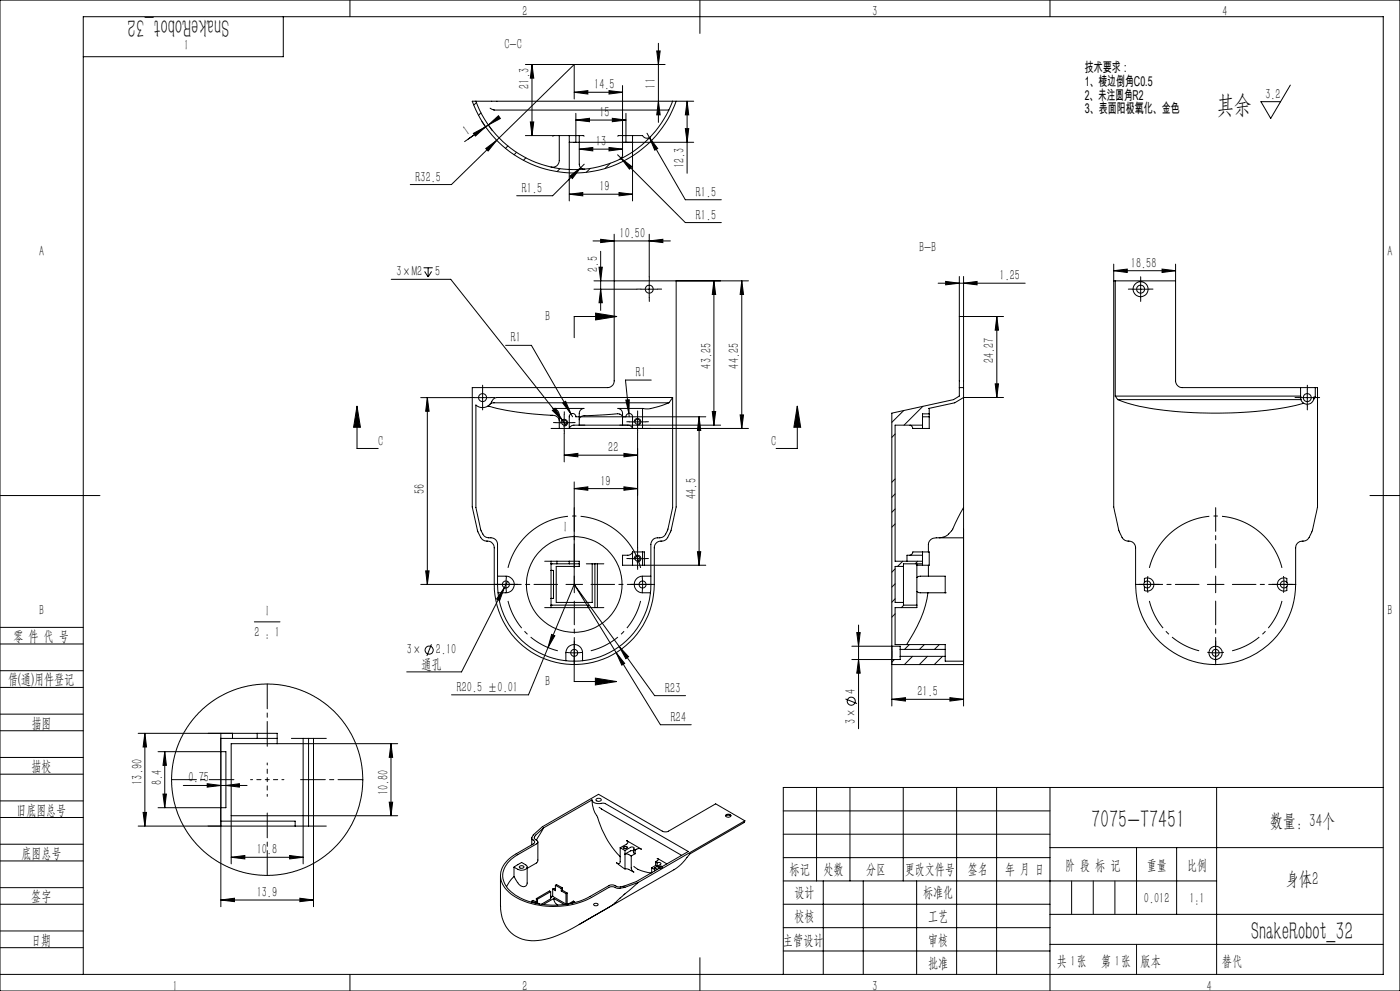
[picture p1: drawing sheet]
<svg xmlns="http://www.w3.org/2000/svg" width="420mm" height="297mm" viewBox="0 0 420 297" stroke-linecap="round" stroke-linejoin="round" font-family="sans-serif">
<g fill="none" stroke="#000" stroke-width=".3">
<path d="M0 0h420v297h-420zM85 5v12h-60M105 0v5M157.6 19.3h41.9M159.6 19.3l.5 4.1h-1zM159.6 19.3v21.3M197 15.3h1l-.5 4zM197.5 13v23.7M210 0v10M315 0v5M142 40l3.7-2-3.1 2.8zM142.8 30.3a31.5 31.5 0 0 0 29.5 20.5 31.5 31.5 0 0 0 29.5-20.5"/>
<path d="M142.8 30.3h-1.1a32.5 32.5 0 0 0 30.6 21.6 32.5 32.5 0 0 0 30.5-21.6M142.8 30.3h65.3M142.9 30.8l-.8 .7M144.3 33.8l-.8 .8M144.5 36.4l1.2 1.6M146.5 37.5l3-2.8 .6 .8zM146.5 37.5l1.1 1.6M146.5 37.5l-7.1 4.9M146.5 37.5l-.8 .5M147 32.4l1.3 .6h52.4M159.1 36.5h1l-.5 4.1zM172.3 27.7l4.1-.5v1z"/>
<path d="M172.3 29.7v-10.4l-36.9 36h-12.3M172.3 27.7h14.5M172.8 36l4-.5v1zM172.8 34v8.6M172.8 36h15M182.7 27.2l4.1 .5-4.1 .5zM183.7 35.5l4.1 .5-4.1 .5zM186.8 25.6v21.1M187.8 34v8.6M194.1 39.9l.7 1.3M197.5 30.3l.5 4.1h-1zM205.6 38.6h1l-.5 4z"/>
<path d="M206.1 30.3l.5 4.1h-1zM206.1 30.3v21.6M387.1 25.5l-5.9 10-2.9-5h5.9M145.7 44.5l3.3-2.5-2.6 3.3zM152.4 43.7l-.7 .7M154.9 45.6l-.7 .8M157.6 40.6h8.5M157.8 47.3l-.8 .7M166.1 40.6l-.3 .2M166.1 40.6h1.7M167.8 40.6v7.5a1.97 1.97 0 0 1-2.5 2M167.8 40.6h3"/>
<path d="M168 50.5l-.9 .9M170.8 58.2l4-.5v1zM170.8 58.2h19M170.8 42.6h37.3M170.8 40.6h3M170.8 40.6v19.6M171 52.8l3.2-2.5-2.5 3.2zM173.8 44.7l4-.5v1zM173.8 40.6v8.6a1.51 1.51 0 0 0 1.6 1.5M173.8 40.6l1.5 .2M173.8 44.7h13M175.3 49.2l-9.5 9.5h-10.8"/>
<path d="M177.1 50.5l-1.2 1.1M182.7 44.2l4.1 .5-4.1 .5zM183.1 48.9l-1.6 1.6M185.3 46.4l20.3 20.3h10.8M185.7 57.7l4.1 .5-4.1 .5zM186.3 47.4l3.3 2.5-.8 .8zM186.8 46.4a1.45 1.45 0 0 1-.9 1.3M188.3 42.6h1.5M189.8 40.6h3a1.52 1.52 0 0 0 2.4 .4M189.8 40.6l-4.5 .2M189.8 40.6v19.6M194.8 41.2l2.5 3.3-.9 .5z"/>
<path d="M194.8 41.2l10.8 18.7h10.8M177.9 72.2h23.2M180.2 75.3v17.7M180.2 71.7l4.1 .5-4.1 .5zM184.3 70.2v44a1.99 1.99 0 0 1-2 2h-40.6v35.7l1.5 7.1 1 2.1a2.37 2.37 0 0 0 2.4 1.1l1.1 .6 .5 1 .1 11.4a24 24 0 0 0 24 24 24 24 0 0 0 24-24v-11a2.24 2.24 0 0 1 2.8-2.1l.9-.6 1.2-2.2 1.6-7.4v-67.7M194.8 72.2l4.1-.5v1zM194.8 70.2v12.8M334.1 79.2v72.7l.7 3.3a12.4 12.4 0 0 0 2.3 6.4l1.4 .6a2.03 2.03 0 0 1 2.2 2v11a24 24 0 0 0 24 24 24 24 0 0 0 24-24v-11a2.06 2.06 0 0 1 2.1-2 2.11 2.11 0 0 0 2.2-1.7l.3-.6a12.9 12.9 0 0 0 1.2-4.7l.8-3.3v-35.7h-.7M352.7 79.2v35a2.05 2.05 0 0 0 2 2h39.9M117.4 83.7h17.8l33.5 42.2M127.1 80.3h2.7M127.4 81.3l1 1.7"/>
<path d="M128.4 80.3v2.7M129.5 81.3l-1.1 1.7M178.2 86.7h12.9M178.2 84.2h46.3M178.7 93.8l6.3 1.1-6.3 1zM179.7 80.1h1l-.5 4.1zM180.2 86.7l.5 4h-1zM185 94.9h-12.7v6.3M192.3 86.7h5M194.8 84.2v5M214.2 84.2l.5 4.1h-1zM214.2 84.2v43.2"/>
<path d="M222.5 84.2l.6 4.1h-1.1zM222.5 84.2v44.2M281.4 84.9h26.2M283.7 84.3l4.1 .6-4.1 .5zM287.8 82.9v33.3M289.1 84.9l4-.6v1.1zM289.1 82.9v33.3M299 94.9l.5 4.1h-.9zM299 94.9v24.2M301.1 94.9h-13.3M334.1 81.1l4.1-.5v1.1zM334.1 81.1h18.6"/>
<path d="M334.1 84.2h.5M334.6 84.2h18.1M334.6 84.2v34.5M339.7 86.7h5M342.2 84.2v5M348.6 80.6l4.1 .5-4.1 .6zM126.2 119.2h14.9M128.2 119.2l.5 4.1h-1zM128.2 119.2v56M142.3 119.2h5M144.8 116.7v5M151.7 103.5h7.7l11.9 20.5"/>
<path d="M187.7 119.9l1.1-.1-.1 4.1zM195.4 113.9h-7.8l1.1 10M201.8 119.1v33l-1.5 6.6-.6 1.4a2.51 2.51 0 0 1-2.8 1.1l-1 .5-.6 1.1v12.4a23 23 0 0 1-23 23 23 23 0 0 1-23-23M201.8 119.1h-52.7a1.98 1.98 0 0 0-1.8 1.7 3 3 0 0 1-4.5 .6v30.7l1.4 6.6 .7 1.4a2.45 2.45 0 0 0 2.8 1.1l1 .5 .5 1.1 .1 12.4M201.8 119.1l-1.1 1.6M287.8 116.2v2.5l-1.7 1.1-18.6 4v87.8M287.8 116.2h1.3M289.1 116.2v95.4M298.6 115h.9l-.5 4.1zM301.1 119.1h-12l-2.7 1.6-7.8 1.7 .2 1.6M334.6 118.7l.8 1.1M334.6 118.7h55.6"/>
<path d="M335.4 119.8a70.1 70.1 0 0 0 22.7 3.9 111.7 111.7 0 0 0 33-2.8M335.4 119.8h54.9M389.7 119.2h5M390.2 119h.1M390.2 119v.2M390.2 119.2h.1M390.2 119.2l.1 .6M390.2 116.2v2.8M390.3 119.8l.8 1.1M392.2 116.7v5M394.1 119.6a1.98 1.98 0 0 1-3 1.3M394.2 119.2h.1"/>
<path d="M394.2 119.2l-.1 .4M394.6 119l-.5 .6M394.6 119l-.4 .2M394.6 116.2v2.8M107.1 121.7l1 6.4h-2zM107.1 121.7v12.7h6.4M146.2 121.8l.1-.1a103.2 103.2 0 0 0 20.1 2.9l.9 .4 .5 1.1M165.3 128.4h2.5M165.7 123l.8-.6 2.2 3.5zM165.8 122.4h.3M166.1 122.4a2.11 2.11 0 0 1 1.7 2v4M166.1 122.4h8.9"/>
<path d="M166.8 126.7h5M168.3 126.9a.99 .99 0 0 1 .9-1.2 .99 .99 0 0 1 1.1 1.1 .99 .99 0 0 1-1.3 .8M168.7 125.9l1.2 1.6M168.8 120.8l.9-.5 1.6 3.7zM169.3 124.2v4.9M169.3 136.4l4.1-.5v1zM169.3 129.9v8.5M169.3 136.4h22M171.3 124l.5 .9M175 122.4l-.8 .4-.4 .8v3.8h1.6M175 122.4h.3M185.3 122.4h.3"/>
<path d="M185.6 122.4l.7 .4 .5 1.1v3.5h-.9M185.6 122.4h7.2M186.8 125.2a1.3 1.3 0 0 0-1.5-1.2l-10 .6a1.4 1.4 0 0 0-1.5 1.2M187.2 135.9l4.1 .5-4.1 .5zM187.8 124.9a.99 .99 0 0 1 1-1 .99 .99 0 0 1 1 1v3.5a1.49 1.49 0 0 0-1.5-1M188.7 123.9l.1 1M188.8 126.4h5M190.3 126.7a1.01 1.01 0 0 1 .9-1.3 1.01 1.01 0 0 1 1.1 1.1 1.01 1.01 0 0 1-1.3 .9M191.3 123.9v5M191.3 129.7v34.5M192.8 122.4v6h2.4M200.7 120.7l-.9 .4a12.5 12.5 0 0 1-6.3 1.4l-.7-.1"/>
<path d="M200.7 120.7h-52.6l-1.1 .4M209.7 124.9l.5 4.1h-1zM209.7 124.9v44.5M211.7 124.9h-38.9a.99 .99 0 0 0-1-1 .99 .99 0 0 0-1 1v3.5a1.49 1.49 0 0 1 1.4-1h44M213.7 123.3h1l-.5 4.1zM222 124.4h1.1l-.6 4zM224.5 128.4h-56.7M239.2 121.7l1 6.4h-2zM239.2 121.7v12.7h-6.4M268.5 130.1l-1 1M271.1 123l-3.6 3.6M276.8 127.4v1"/>
<path d="M276.8 127.4h-8.3v40.8h8.3M276.8 124.9h2M276.9 121.8l-5.7 5.6M278.8 124.9v3.5h-4.9l-.4-.7-.5-.3M278.8 124v.9M278.8 124h-2v3.4M0 148.5h30M172.3 146.4l4.1-.5v1zM172.3 144.4v30.8M172.3 146.4h19M187.2 145.9l4.1 .5-4.1 .5zM268.5 143.5l-1 1"/>
<path d="M268.5 148l-1 1M268.5 152.5l-1 1M268.5 157l-1 1M289.1 152.1l-2.5 4.7a7.5 7.5 0 0 1-2.7 3.8l-2.1 .6M289.1 158.6v.5M411 148.5h9M126.2 175.2h23.1M127.7 171.1h1l-.5 4.1zM149.3 172.7h2.5a2.49 2.49 0 0 1 2.5 2.5 2.49 2.49 0 0 1-2.5 2.5h-2.4M151.3 176.1l-1.4 3.9-.9-.5zM152.3 174.2l-13.8 27.2h-16.5M163.4 168.2h1.9"/>
<path d="M165.3 179.3h.1M165.3 171h.1M165.3 169h.1M165.3 168.2h8.5v1.6h-6.9v10.7h10.8v-11.5M165.3 169h8.5M165.3 168.2v13.9M165.3 171h.8v8.3h-.8M167.1 168.2v.8M170.8 168.2v.8M172.3 175.2l-13.8 33h-23M172.3 175.2l25.8 42h9.3M172.3 175.2l13.5 18.6"/>
<path d="M175.9 169h1.8M177.7 169h1.5M178.5 169v13.1M179.2 169h2M179.2 169v13.1M188.8 167.4h5M189.8 165.4a1.37 1.37 0 0 1-1.5 1h-1.5v3h24.9M189.8 165.4v4M189.8 165.4h3.5v4M190.3 167.7a1 1 0 0 1 .9-1.3 1 1 0 0 1 1.1 1.1 1 1 0 0 1-1.3 .9M191.3 164.9v5M192.8 165.4v4"/>
<path d="M195.3 172.7a5 5 0 0 0-4 .4 2.49 2.49 0 0 0-.9 2.8 2.49 2.49 0 0 0 2.3 1.8h2.4M209.2 165.3h1l-.5 4.1zM268.5 170.5l-1 1M268.5 175l-1 1M268.5 179.5l-1 1M270.8 168.2l-1.5 1.6M271 169.8h-2.5v10.7h2.5M273 166.4l.7-.5 .2-.5h4.9v4h-3.7M275.1 177.3l.6 .3 2.7 .1M275.1 173.1l1-.4h7.5v5M275.1 169v13.1h-6.6v11.1h15.1v1.4M275.3 168.2l-.7 .8"/>
<path d="M276.8 165.4v1M276.8 169h-5.8v12.4h4.1M276.8 166.4h-4.7v1.8M276.8 166.4v3M278.4 177.7a37 37 0 0 1-6.4 15.5M278.4 177.7h5.2M278.5 169.4v3.3M283.6 177.7h.1M289.1 161.2h-8.2a2.14 2.14 0 0 0-2.4 2v2.2M289.1 175.2v23h-5.5v-1.5M289.1 161.2v2M289.1 160.1v1.1"/>
<path d="M343.3 174.6l-.2 .4 .2 .8M343.3 174.6v-1.2a2.01 2.01 0 0 1 2.9 1.8 2.01 2.01 0 0 1-2.9 1.8v-1.2M343.3 174.6a1.06 1.06 0 0 1 1.6-.2 1.06 1.06 0 0 1 0 1.6 1.06 1.06 0 0 1-1.6-.2M386 174.6l.2 .5-.2 .7M386 174.6v-1.2a2 2 0 0 0-2.8 1.8 2 2 0 0 0 2.8 1.8v-1.2M386 174.6a1.06 1.06 0 0 0-1.5-.2 1.06 1.06 0 0 0 0 1.6 1.06 1.06 0 0 0 1.5-.2M0 193h25M0 188h25M76.3 186.4h7.7M129.4 193.1l-1.3 3.5M163.4 182.1h1.9M165.3 181.4h.1"/>
<path d="M165.3 181.4h11.2v.7M165.3 182.1h13.9M165.5 190.1l.9 .4-2 3.6zM169.8 198a5.1 5.1 0 0 1 .5-3.8 2.5 2.5 0 0 1 2.8-.9 2.5 2.5 0 0 1 1.7 2.4v2.3M169.8 195.5l2.5 .2 2.5-.2M172.3 193.2v11.1h12.7M179.2 182.1h2M184.9 195.6l2.5 3.2-.9 .6zM185.8 193.8l2.8 3-.9 .6zM185.8 193.8l10.6 14.7h9.3M255.6 193.7h14.5v.9M257 189.6h1.1l-.5 4.1z"/>
<path d="M257.6 197.7l.5 4.1h-1.1zM257.6 187.3v31.1M267.5 193.7v4M267.5 199.2h21.6M268.3 197.7l-.8 .7M268.5 184l-1 1M270.1 194.6v2.1M270.1 196.7v1h-14.5M270.1 194.6h13.5M270.1 196.7h13.5M271.1 181.4l-.7 .7M272.8 193.2l-1.4 1.4"/>
<path d="M273.8 196.7l-2.5 2.5M277.3 193.2l-1.5 1.4M278.2 196.7l-2.4 2.5M281.8 193.2l-1.4 1.4M282.8 196.7l-2.5 2.5M283.6 194.6v2.1M362.2 195.5l2.5 .2 2.5-.2M364.7 193.2v5M0 206h25M0 201h25M0 219h25M0 214h25"/>
<path d="M41.5 219.8h41.6v3.1M43.5 219.8v27.8M43.5 219.8l.5 4.1h-1.1zM62.4 219.8h3.9v51.9M69.7 219.8v1.5M77.2 219.8v1.5M178.6 203.2l6.4 1.1-6.4 1zM253.6 209.5l3.5 1.4M267.5 209.6l4.1-.5v1zM267.5 209.6h21.6M285 209.1l4.1 .5-4.1 .5zM0 232h25"/>
<path d="M0 227h25M47.4 225.3h20.4v16.8h-20.4M48.9 238h1l-.5 4.1zM49.4 225.3l.5 4.1h-1zM49.4 225.3v16.8M55 235.4h19.1M62.2 234.9l4.1 .5-4.1 .5zM66.2 225.3h.1M66.2 221.3h.1M66.3 221.3h16.8M67.8 235.4l4-.5v1zM87.4 221.3h3.5"/>
<path d="M90.9 221.3v37.6M90.9 221.3h3.2M92.6 221.3v26.3M94.1 221.3h3.8M94.1 221.3v50.4M117.3 222.9v21.6M117.3 222.9l.5 4.1h-1zM119.3 222.9h-49.9v36M177.6 239.7a2.45 2.45 0 0 0 3.3 1l.6 .1 25 14.4-15.6 9-3.9 1.4-1.5 .2-.6-.2a2.1 2.1 0 0 0-2.2-.2l-5.7 3.3a23.6 23.6 0 0 1-22.4-.5 6.4 6.4 0 0 1-3-8.5l.7-1.1 1.7-1.5 7-4.2a.72 .72 0 0 0 .3-.8 .72 .72 0 0 0-.8-.5l-.2-.5 .3-.7 2.5-2.3M177.6 239.7a9 9 0 0 0 1.7 5.3 27.7 27.7 0 0 0 6.8 11.8M177.6 239.7l-14.5 8.4M178.9 239.5a.79 .79 0 0 1 .8-.3 .79 .79 0 0 1 .6 .7 .81 .81 0 0 1-.9 .3 .81 .81 0 0 1-.5-.7z"/>
<path d="M245 236v28M255 236v28M271 236v28M287 236v56M299 236v56M315 236v61M365 236v56M415 236h-180v56M0 245h25M0 240h25M0 258h25M0 253h25"/>
<path d="M41.5 247.6h56.4M42.9 243.5h1.1l-.5 4.1zM62.4 247.6h3.9M66.2 242.1h.1M66.2 246.1h.1M66.3 246.1h22.2v1.5M69.4 244.5h49.9M69.4 256.9l4-.5v1zM69.4 256.9h21.5M86.9 256.4l4 .5-4 .5zM116.8 240.4h1l-.5 4.1zM154.2 259.9l2.3-1.4 1.2 .7a.8 .8 0 0 1 .4 .9 .8 .8 0 0 1-.9 .6h-1.3z"/>
<path d="M154.2 259.9v2.8M155.8 259.7a.73 .73 0 0 1 .7-.3 .73 .73 0 0 1 .6 .6 .8 .8 0 0 1-1.3-.3zM158.2 259.9v4.8a1.29 1.29 0 0 1-1.1 1.1 1.29 1.29 0 0 1-1.4-.8l-1.5-2.3M159.5 251.2v2M161.4 252.3l-.1 5.9-.3 .4-2.8 1.6M163.1 248.1l-2.2 3.7M179.7 242l24.8 14.4M186.1 254.1v4.1a.61 .61 0 0 1-.5 .6 .61 .61 0 0 1-.7-.3l2.6 1.9M186.1 254.1l1.4 .8M187 253.8a.6 .6 0 0 1 .8-.2 .6 .6 0 0 1 .3 .6 .61 .61 0 0 1-.7 .2 .61 .61 0 0 1-.4-.6zM187.1 253.9a.44 .44 0 0 1 .6-.2 .44 .44 0 0 1 .3 .5l-.6 .1zM187.5 254.9v5.5"/>
<path d="M188 252h.1M188.1 252a.58 .58 0 0 1 .2 .5 .58 .58 0 0 1-.3 .5l-1.9 1.1M188.1 252l4.2 2.4M189.4 256.5v3.8l.7 1.1-1.8-.9-.8-.1M190.1 254.5l.1-.1a.63 .63 0 0 0-.4-.6 .63 .63 0 0 0-.7 .2l-1.6 .9M190.1 255h-1l-1.6 1h.9l1 .5M190.1 254.5l.4 .3M190.1 254.5v1.1l.4 .3M190.1 259.6l.9 .7a6 6 0 0 0 3.5 1.2l.9 .1M190.5 255.9l-1.1 .6M190.5 254.8v1.1M192.3 254.4a1.67 1.67 0 0 0-1.8 .4"/>
<path d="M192.3 254.4l.1 .2M196.7 258.3l.4 .3M196.7 259.4l-1.2 .7M196.7 258.3v1.1M197.1 258.6a.63 .63 0 0 1 .7-.2 .63 .63 0 0 1 .4 .6l-1.8 1.1M197.1 257.3h.2M197.1 258.6v1.1l-.4-.3M197.3 257.3l.1 .5-.7 .5M197.3 257.3l2.8 1.6M197.6 259.7a.57 .57 0 0 1 .7-.2 .57 .57 0 0 1 .3 .7 .58 .58 0 0 1-.7 .2 .58 .58 0 0 1-.3-.7zM198.5 259.8a.45 .45 0 0 0-.5-.2 .45 .45 0 0 0-.3 .5l.1 .1M217.7 244.5a.99 .99 0 0 1 1.6 0"/>
<path d="M217.7 244.4h1.5M217.9 244.1a.76 .76 0 0 1 .8-.1 .76 .76 0 0 1 .5 .7 .79 .79 0 0 1-.9 .3 .79 .79 0 0 1-.5-.7zM223.4 246l-8.7-5.1-14.3 8.3-1.3 .1-19.5-11.2-16.9 9.7-2.7 2.4-.5 .9 .3 .6a.65 .65 0 0 1 .6 .5 .65 .65 0 0 1-.4 .7l-5.2 3a7.6 7.6 0 0 0-4.6 7.3 9.6 9.6 0 0 0 6.7 6.7 25.5 25.5 0 0 0 20.6-.9l5.3-3.2h1.3l1.6 .5 1.6-.3 4.2-1.6M223.4 246l-.2 .5-16.3 9.4a18 18 0 0 1-4.7 4.8l-28.5 16.4M223.4 246l-31.9 18.4M235 257h80M235 243h80M235 250h80M315 254h100M341 254v20M353 254v20M0 271h25"/>
<path d="M0 266h25M0 279h25M66.3 269.7l4-.5v1zM66.3 269.7h27.8M90 269.2l4.1 .5-4.1 .5zM150.1 262.4l.1 9.1a9.7 9.7 0 0 0 12.3 10.2 45.2 45.2 0 0 0 15-6.8l6.4-3.8 7.6-6.7M154.2 262.7l-1.4 1.7-.8 1.3M159.6 270v.4M159.6 270l1.2 .7M159.6 270l.3-.2 1.9 1.1M160.9 269.3l.4 .2M160.9 269.3v1.1"/>
<path d="M161.3 269.5v1.1M165.2 267.2v2.2l-2.8 1.6M165.2 267.2l-3.9 2.3M165.2 267.2l-.3-.2-4 2.3M165.2 268.6l.4 .2M165.8 266.4v2.2M165.8 268.6l-.6 .4M165.8 268.6l4 2.3M165.8 266.4l.4-.1 .4 .2M166.2 269.3l.3 1.2 .8 .7M166.2 269.3l3.1 1.8M166.2 269.3l-3.2 1.8"/>
<path d="M166.6 265.3v1.6l-.8-.5M166.6 265.3l1.8 1M166.6 265.3l.4-.2 1.7 1M168.4 266.3v.7M168.4 267l1.4 .8M168.7 266.8l-.3 .2M168.7 266.8l1.4 .8M168.7 266.1l-.3 .2M168.7 266.1v.7M169.8 270.9l-.2 .1M169.8 267.8v3.1M170.1 267.6l-.3 .2"/>
<path d="M170.1 267.6v3.4M172.4 270.3l-.4-.3-1.5 .9M172.4 270.3l-.8 .4M172.4 270.3v.2M178.2 270.9a.61 .61 0 0 1 .7-.2 .61 .61 0 0 1 .4 .6 .68 .68 0 0 1-.7 .2 .68 .68 0 0 1-.4-.6zM195.5 260.1l.9 .6M195.5 260.1v1.4M196.4 260.1v.9M196.4 260.1l.8 .4M235 271h80M235 264h130M235 278h80"/>
<path d="M247 264v28M259 264v28M275 264v28M315 274h100M0 284h25M0 292h415v-287h-390v287M105 292v5M210 287v10M235 285h80M315 283h100"/>
<circle cx="194.8" cy="86.7" r="1.19"/>
<circle cx="342.2" cy="86.7" r="1.2"/>
<circle cx="342.2" cy="86.7" r="2.26"/>
<circle cx="144.8" cy="119.2" r="1.2"/>
<circle cx="392.2" cy="119.2" r="1.2"/>
<circle cx="169.3" cy="126.7" r=".75"/>
<circle cx="191.3" cy="126.4" r=".75"/>
<circle cx="151.8" cy="175.2" r="1.05"/>
<circle cx="172.3" cy="175.2" r="14.3"/>
<circle cx="191.3" cy="167.4" r=".74"/>
<circle cx="192.8" cy="175.2" r="1.05"/>
<circle cx="128.7" cy="194.8" r="1.22"/>
<circle cx="172.3" cy="195.7" r="1.05"/>
<circle cx="364.7" cy="195.7" r="2"/>
<circle cx="364.7" cy="195.7" r="1.05"/>
<circle cx="255.4" cy="210.2" r="1.21"/>
<circle cx="80.2" cy="233.7" r="28.7"/>
</g>
<path d="M151.8 175.1l.1 2.5M151.8 175.1l.1-2.4M192.8 175.1l-.2-2.4M192.8 175.1l-.2 2.5M344.2 175.1l.2 2.5M344.2 175.1l.2-2.4M385.2 175.1l-.2-2.4M385.2 175.1l-.2 2.5" fill="none" stroke="#000" stroke-width=".3" stroke-dasharray="30.5 1.3 1.3 1.3" stroke-linecap="butt"/>
<path d="M192.2 170.2a20.5 20.5 0 0 0-19.9-15.6 20.5 20.5 0 0 0-19.9 15.6M384.6 170.2a20.5 20.5 0 0 0-19.9-15.6 20.5 20.5 0 0 0-19.9 15.6" fill="none" stroke="#000" stroke-width=".3" stroke-dasharray="30.5 1.3 1.3 1.3" stroke-dashoffset="5.2" stroke-linecap="butt"/>
<path d="M152.4 180.1a20.5 20.5 0 0 0 14.9 14.9M177.2 195a20.5 20.5 0 0 0 15-14.9M344.8 180.1a20.5 20.5 0 0 0 14.9 14.9M369.7 195a20.5 20.5 0 0 0 14.9-14.9" fill="none" stroke="#000" stroke-width=".3" stroke-dasharray="30.5 1.3 1.3 1.3" stroke-dashoffset="21.3" stroke-linecap="butt"/>
<g fill="none" stroke="#000" stroke-width=".3" stroke-dasharray="30.5 1.3 1.3 1.3">
<path d="M192.3 86.6h-1.2M194.8 84.1v-1.2M194.8 89.1v1.2M197.3 86.6h1.2M339.7 86.6h-1.2M342.2 84.1v-1.2M342.2 89.1v1.2M344.7 86.6h1.2M142.3 119.1h-1.2M144.8 116.6v-1.2M147.3 119.1h1.2M389.7 119.1h-1.2"/>
<path d="M392.2 116.6v-1.2M394.7 119.1h1.2M144.8 121.6v1.2M166.8 126.6h-.8M169.3 124.1v-.7M169.3 129.1v.8M171.8 126.6h.7M188.8 126.4h-.8M191.3 123.9v-.8M191.3 128.9v.7M193.8 126.4h.7M392.2 121.6v1.2"/>
<path d="M149.3 175.1h-1.1M151.8 175.1h-2.5M151.8 175.1h2.5M154.3 175.1h1M172.3 175.1v-2.5M172.3 175.1h-2.5M172.3 175.1v2.5M172.3 175.1h2.5M188.8 167.4h-.8M190.3 175.1h-1.1M191.3 164.9v-.8M191.3 169.9v.7"/>
<path d="M192.8 175.1h2.5M192.8 175.1h-2.5M193.8 167.4h.7M195.3 175.1h1M341.7 175.1h-1.1M344.2 175.1h-2.5M344.2 175.1h2.5M346.7 175.1h1M364.7 175.1v-2.5M364.7 175.1h-2.5M364.7 175.1v2.5M364.7 175.1h2.5"/>
<path d="M382.7 175.1h-1.1M385.2 175.1h2.5M385.2 175.1h-2.5M387.7 175.1h1M172.3 198.1v1.1M172.3 193.1v-1M364.7 198.1v1.1M364.7 193.1v-1"/>
</g>
<path d="M167.3 175.1h-18M172.3 170.1v-18M177.3 175.1h18M359.7 175.1h-18M364.7 170.1v-18M369.7 175.1h18M172.3 180.1v18M364.7 180.1v18" fill="none" stroke="#000" stroke-width=".3" stroke-dasharray="30.5 1.3 1.3 1.3" stroke-dashoffset="23.4"/>
<path d="M80.2 233.7v-5M80.2 233.7h-5M80.2 233.7v5M80.2 233.7h5" fill="none" stroke="#000" stroke-width=".3" stroke-dasharray="30.5 1.3 1.3 1.3" stroke-dashoffset="29.9"/>
<path d="M70.2 233.7h-18.7M80.2 223.7v-18.7M90.2 233.7h18.6M80.2 243.7v18.6" fill="none" stroke="#000" stroke-width=".3" stroke-dasharray="30.5 1.3 1.3 1.3" stroke-dashoffset="23"/>
<path d="M321.5 264v10M328 264v10M334.5 264v10M341 283v9" fill="none" stroke="#0a0605" stroke-width=".3"/>
<g fill="#000">
<path d="M142 40l3.7-2-3.1 2.8zM146.5 37.5l3-2.8 .6 .8z"/>
<path d="M172.8 36l4-.5v1zM183.7 35.5l4.1 .5-4.1 .5z"/>
<path d="M182.7 27.2l4.1 .5-4.1 .5zM172.3 27.7l4.1-.5v1z"/>
<path d="M159.1 36.5h1l-.5 4.1zM159.6 19.3l.5 4.1h-1zM205.6 38.6h1l-.5 4zM206.1 30.3l.5 4.1h-1z"/>
<path d="M173.8 44.7l4-.5v1zM182.7 44.2l4.1 .5-4.1 .5z"/>
<path d="M178.7 93.8l6.3 1.1-6.3 1zM178.6 203.2l6.4 1.1-6.4 1z"/>
<path d="M128.2 119.2l.5 4.1h-1zM127.7 171.1h1l-.5 4.1zM299 94.9l.5 4.1h-.9zM298.6 115h.9l-.5 4.1zM257 189.6h1.1l-.5 4.1zM257.6 197.7l.5 4.1h-1.1zM197 15.3h1l-.5 4zM197.5 30.3l.5 4.1h-1zM117.3 222.9l.5 4.1h-1zM116.8 240.4h1l-.5 4.1zM43.5 219.8l.5 4.1h-1.1zM42.9 243.5h1.1l-.5 4.1zM49.4 225.3l.5 4.1h-1zM48.9 238h1l-.5 4.1z"/>
<path d="M209.7 124.9l.5 4.1h-1zM209.2 165.3h1l-.5 4.1z"/>
<path d="M213.7 123.3h1l-.5 4.1zM214.2 84.2l.5 4.1h-1zM222 124.4h1.1l-.6 4zM222.5 84.2l.6 4.1h-1.1zM180.2 86.7l.5 4h-1zM179.7 80.1h1l-.5 4.1z"/>
<path d="M239.2 121.7l1 6.4h-2zM107.1 121.7l1 6.4h-2z"/>
<path d="M187.2 145.9l4.1 .5-4.1 .5zM172.3 146.4l4.1-.5v1zM187.2 135.9l4.1 .5-4.1 .5zM169.3 136.4l4.1-.5v1zM194.8 72.2l4.1-.5v1zM180.2 71.7l4.1 .5-4.1 .5zM285 209.1l4.1 .5-4.1 .5zM267.5 209.6l4.1-.5v1zM289.1 84.9l4-.6v1.1zM283.7 84.3l4.1 .6-4.1 .5zM348.6 80.6l4.1 .5-4.1 .6zM334.1 81.1l4.1-.5v1.1z"/>
<path d="M165.5 190.1l-1.1 4 2-3.6zM184.9 195.6l1.6 3.8 .9-.6zM185.8 193.8l1.9 3.6 .9-.6zM151.3 176.1l-2.3 3.4 .9 .5zM168.8 120.8l2.5 3.2-1.6-3.7zM187.7 119.9l1 4 .1-4.1zM165.7 123l3 2.9-2.2-3.5zM145.7 44.5l.7 .8 2.6-3.3zM171 52.8l.7 .7 2.5-3.2zM170.8 58.2l4-.5v1zM185.7 57.7l4.1 .5-4.1 .5zM186.3 47.4l2.5 3.3 .8-.8zM194.8 41.2l1.6 3.8 .9-.5zM69.4 256.9l4-.5v1zM86.9 256.4l4 .5-4 .5z"/>
<path d="M67.8 235.4l4-.5v1zM62.2 234.9l4.1 .5-4.1 .5z"/>
<path d="M66.3 269.7l4-.5v1zM90 269.2l4.1 .5-4.1 .5z"/>
</g>
<text font-size="7.8" fill="#0a0605" x="68.7" y="5.8" transform="rotate(-180 68.7 5.8)">SnakeRobot_32</text>
<g font-size="7.8">
<text x="327.3" y="248.2">7075-T7451</text>
<text x="375.3" y="281.7">SnakeRobot_32</text>
</g>
<text font-size="7.5" x="365" y="33.9">其余</text>
<g font-size="5.6">
<text x="380.9" y="247.7">数量：34个</text>
<text x="385.8" y="265.2">身体2</text>
</g>
<g font-size="4.4">
<text x="156.8" y="4.9">2</text>
<text x="261.8" y="4.9">3</text>
<text x="366.7" y="4.9">4</text>
<text x="55.2" y="15.1">1</text>
<text x="151.4" y="14.8">C-C</text>
<text x="158.8" y="26.6" transform="rotate(-90 158.8 26.6)">21.3</text>
<text x="178.3" y="26.8">14.5</text>
<text x="196.7" y="26.5" transform="rotate(-90 196.7 26.5)">11</text>
<text x="379.6" y="29.6">3.2</text>
<text x="179.8" y="35.1">15</text>
<text x="140.2" y="40.8" transform="rotate(-35 140.2 40.8)">1</text>
<text x="178.8" y="43.8">13</text>
<text x="205.3" y="50.4" transform="rotate(-90 205.3 50.4)">12.3</text>
<text x="124.6" y="54.4">R32.5</text>
<text x="156.6" y="57.8">R1.5</text>
<text x="179.8" y="57.3">19</text>
<text x="208.7" y="59">R1.5</text>
<text x="208.7" y="65.8">R1.5</text>
<text x="185.9" y="71.3">10.50</text>
<text x="11.8" y="76.6">A</text>
<text x="275.7" y="75.6">B-B</text>
<text x="416.2" y="76.6">A</text>
<text x="118.9" y="82.8">3×M2</text>
<text x="130.6" y="82.8">5</text>
<text x="179.3" y="81.4" transform="rotate(-90 179.3 81.4)">2.5</text>
<text x="299.9" y="84">1.25</text>
<text x="339.3" y="80.3">18.58</text>
<text x="163.5" y="96.3">B</text>
<text x="153.2" y="102.6">R1</text>
<text x="190.8" y="113">R1</text>
<text x="213.3" y="110.5" transform="rotate(-90 213.3 110.5)">43.25</text>
<text x="221.7" y="110.5" transform="rotate(-90 221.7 110.5)">44.25</text>
<text x="298.2" y="108.8" transform="rotate(-90 298.2 108.8)">24.27</text>
<text x="113.5" y="133.7">C</text>
<text x="182.5" y="135.5">22</text>
<text x="231.3" y="133.7">C</text>
<text x="127.4" y="147.9" transform="rotate(-90 127.4 147.9)">56</text>
<text x="180.1" y="145.5">19</text>
<text x="208.9" y="149.5" transform="rotate(-90 208.9 149.5)">44.5</text>
<text x="169.4" y="159.5">I</text>
<text x="11.8" y="184.4">B</text>
<text x="79.9" y="184.6">I</text>
<text x="416.3" y="184.4">B</text>
<text x="76.3" y="190.8">2 : 1</text>
<text x="4" y="192">零 件 代 号</text>
<text x="122.1" y="196.1">3×</text>
<text x="130.8" y="196.1">2.10</text>
<text x="126.4" y="200.5">通孔</text>
<text x="2.5" y="205.1">借(通)用件登记</text>
<text x="137" y="207.4">R20.5 ±0.01</text>
<text x="163.5" y="205.7">B</text>
<text x="199.5" y="207.6">R23</text>
<text x="256.7" y="208.1" transform="rotate(-90 256.7 208.1)">4</text>
<text x="275.2" y="208.7">21.5</text>
<text x="9.5" y="218.1">描图</text>
<text x="201.2" y="216.3">R24</text>
<text x="256.7" y="216.8" transform="rotate(-90 256.7 216.8)">3×</text>
<text x="9.5" y="231.1">描校</text>
<text x="42.6" y="235.2" transform="rotate(-90 42.6 235.2)">13.90</text>
<text x="48.6" y="235.2" transform="rotate(-90 48.6 235.2)">8.4</text>
<text x="56.5" y="234.5">0.75</text>
<text x="116.4" y="238.3" transform="rotate(-90 116.4 238.3)">10.80</text>
<text x="5" y="244.2">旧底图总号</text>
<text x="6.5" y="257.2">底图总号</text>
<text x="77" y="256">10.8</text>
<text x="236.9" y="261.9">标记</text>
<text x="247.1" y="261.9">处数</text>
<text x="259.9" y="261.9">分区</text>
<text x="271.5" y="261.9">更改文件号</text>
<text x="290.4" y="261.9">签名</text>
<text x="301.5" y="261.9">年 月 日</text>
<text x="319.5" y="260.6">阶 段 标 记</text>
<text x="344" y="260.6">重量</text>
<text x="356.1" y="260.6">比例</text>
<text x="77" y="268.8">13.9</text>
<text x="238.3" y="268.9">设计</text>
<text x="276.9" y="268.9">标准化</text>
<text x="9.4" y="270.1">签字</text>
<text x="343.2" y="270.7">0.012</text>
<text x="356.8" y="270.7">1:1</text>
<text x="238.3" y="276.1">校核</text>
<text x="278.4" y="276">工艺</text>
<text x="9.4" y="283.2">日期</text>
<text x="234.9" y="283.3">主管设计</text>
<text x="278.4" y="283.3">审核</text>
<text x="278.4" y="290.2">批准</text>
<text x="317.1" y="289.4">共 张</text>
<text x="321.1" y="289.4">1</text>
<text x="330.3" y="289.4">第 张</text>
<text x="334.5" y="289.4">1</text>
<text x="342.1" y="289.4">版本</text>
<text x="51.8" y="296.9">1</text>
<text x="156.8" y="296.9">2</text>
<text x="261.8" y="296.9">3</text>
<text x="362.1" y="296.9">4</text>
</g>
<text font-size="4.4" fill="#0a0605" x="366.6" y="289.4">替代</text>
<g font-size="4.1">
<text x="325.4" y="21.7">技术要求：</text>
<text x="325.4" y="25.8">1、棱边倒角C0.5</text>
<text x="325.4" y="29.8">2、未注圆角R2</text>
<text x="325.4" y="33.9">3、表面阳极氧化、金色</text>
</g>
</svg>
